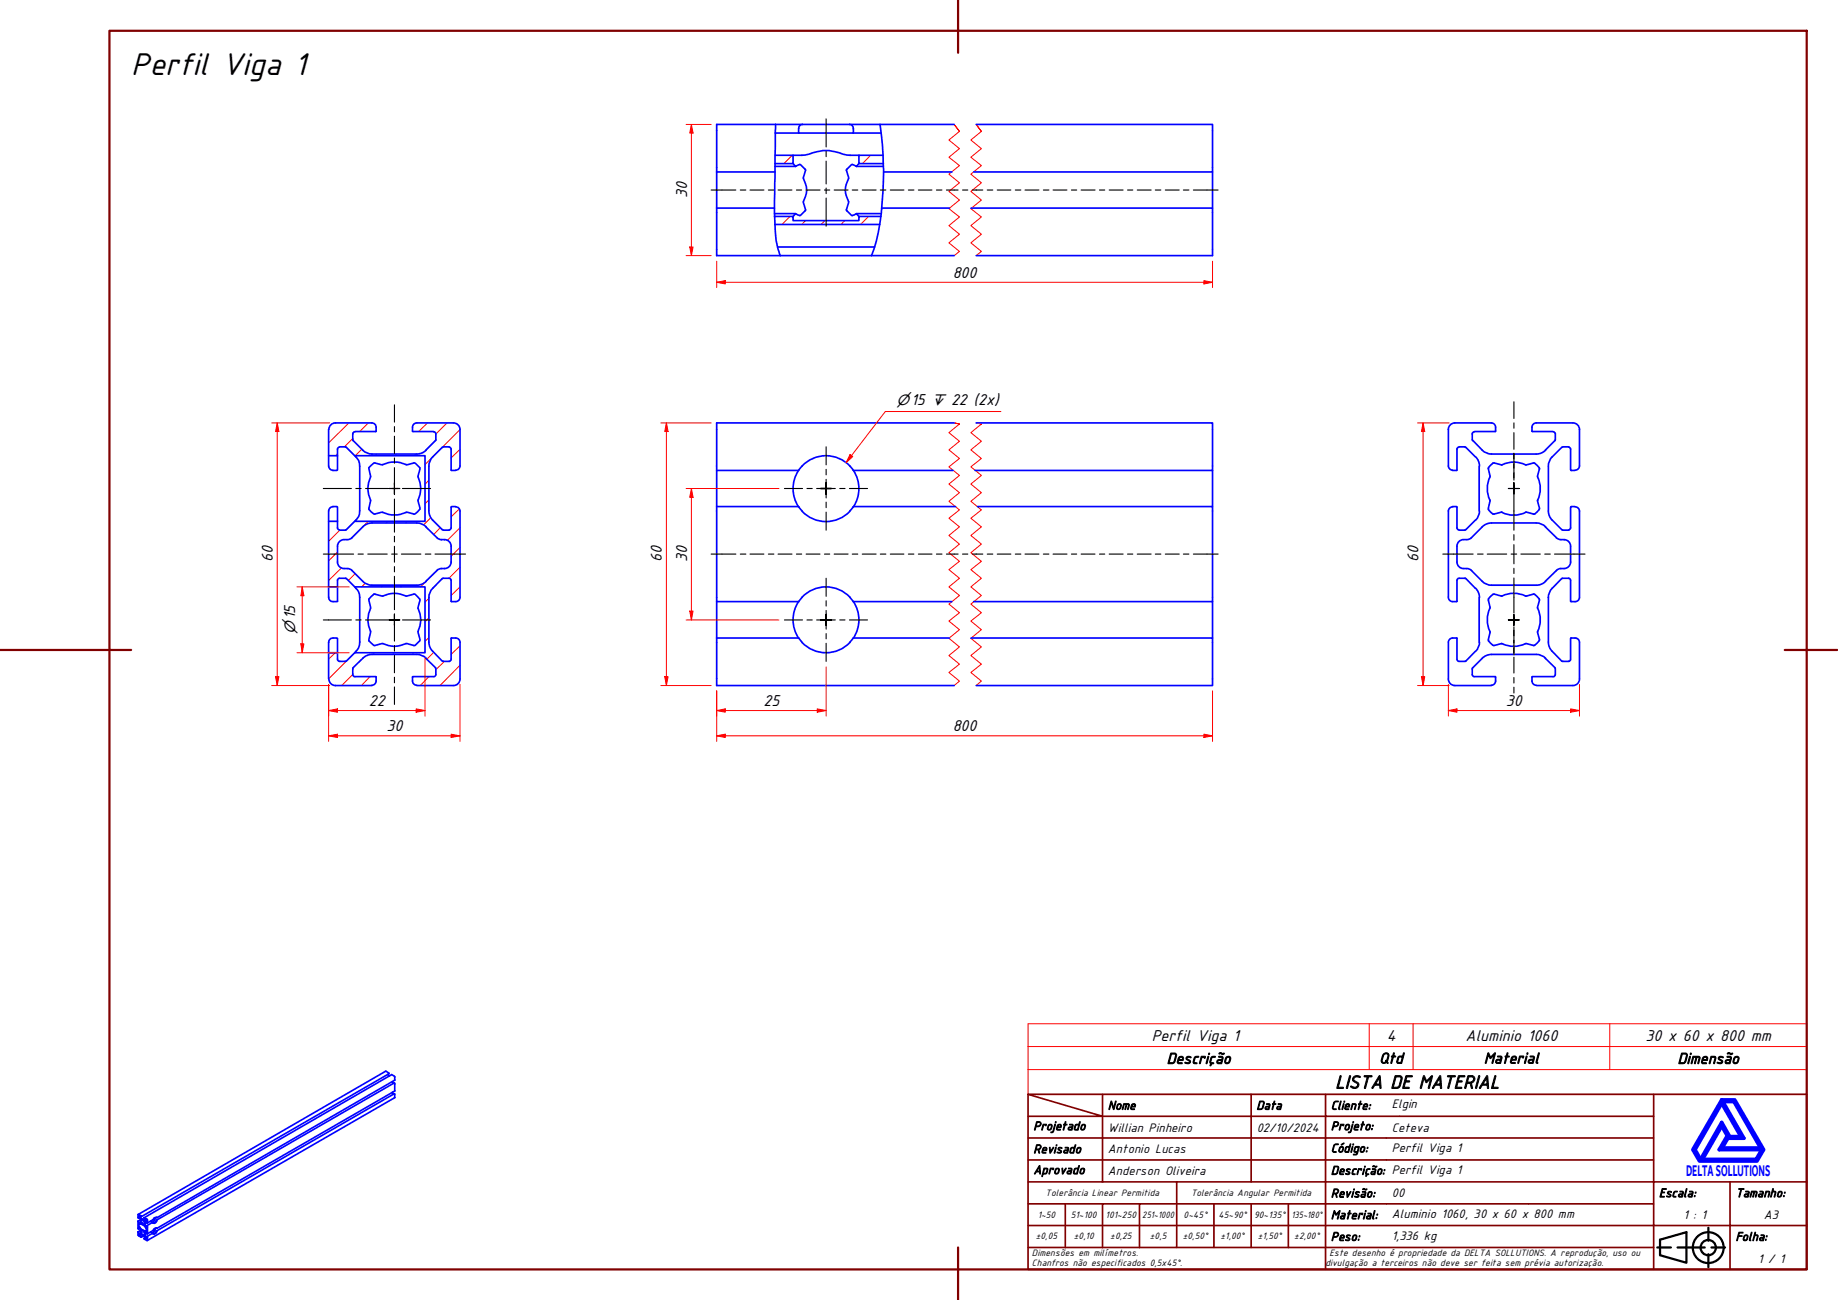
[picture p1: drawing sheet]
<svg xmlns="http://www.w3.org/2000/svg" width="420mm" height="297mm" viewBox="0 0 420 297" stroke-linecap="round" stroke-linejoin="round" font-family="sans-serif">
<!-- layer: Hatch (ABNT) -->
<g fill="none" stroke="#f00" stroke-width=".23">
<path d="M181.1 35.5l-1.9 1.9M199 35.5l-1.8 1.9M201.9 37.1l-.2 .3M180.6 49.5l-1.8 1.8M184.1 50.4l-.8 .9M188.6 50.4l-.9 .9M193.1 50.4l-.9 .9M198.6 49.5l-1.9 1.8M79.8 96.6l-4.7 4.6M84.2 96.6l-2 2M97.7 96.6l-2 2M102.2 96.6l-2.6 2.6"/>
<path d="M105.2 98.2l-8 8M75.2 119.1l-.1 .1M77.2 103.7l-.5 .4M80.6 100.2l-1.9 1.9M82.7 102.6l-1.5 1.5M84.2 119.1l-3.8 3.8M86.1 103.7l-.4 .4M88.6 119.1l-.3 .4M90.6 103.7l-.4 .4M93.2 119.1l-.4 .4M95.1 103.7l-.4 .4M98 114.2l-.8 .9"/>
<path d="M98 109.7l-.8 1M98.5 118.3l-1.7 1.6M105 116.3l-1.9 1.8M105.2 102.7l-2.1 1.9M77.2 126.2l-2.1 1.9M77.7 121.1l-2.6 2.6M78 129.8l-2.9 2.8M81.2 131.1l-1.6 1.5M83.5 133.3l-.8 .8M87.6 133.7l-.5 .4M92 133.7l-.4 .4M98 136.7l-.8 .9"/>
<path d="M99.9 130.3l-3.8 3.8M100.6 120.6l-1.5 1.6M105.2 134.1l-2.1 2M105.2 129.6l-2.6 2.5M105.2 125.1l-2.1 2M105.2 120.6l-3 2.9M76.6 149.1l-1.5 1.5M80.6 154.1l-2.5 2.5M81.1 149.1l-6 6M84.6 154.6l-2 2M85.6 149.1l-.4 .4M90.1 149.1l-.4 .4"/>
<path d="M94.6 149.1l-.4 .4M98 154.6l-1.9 2M98 145.7l-.8 .8M98 141.1l-.8 1M99.1 149.1l-1.5 1.5M101.6 151.1l-2 1.9M105.2 152l-4.6 4.6M105.2 147.6l-2.1 1.9"/>
</g>
<!-- layer: Linha Corte (ABNT) -->
<path d="M219.3 30l-1.2-1.6 1.2 1.6-2.4 2 2.4 2-2.4 1.9 2.4 1.9-2.4 2 2.4 2-2.4 1.9 2.4 2-2.4 2 2.4 1.9-2.4 1.9 2.4 2-2.4 2 2.4 2-1.2 .9M224.3 30l-1.2-1.6 1.2 1.6-2.4 2 2.4 2-2.4 1.9 2.4 1.9-2.4 2 2.4 2-2.4 1.9 2.4 2-2.4 2 2.4 1.9-2.4 1.9 2.4 2-2.4 2 2.4 2-1.2 .9M219.3 96.9l-1.2-.3 1.2 .3-2.4 2 2.4 1.9-2.4 2 2.4 2-2.4 1.9 2.4 1.9-2.4 2 2.4 2-2.4 1.9 2.4 2-2.4 1.9 2.4 2-2.4 2 2.4 1.9-2.4 2 2.4 2-2.4 1.9 2.4 1.9-2.4 2 2.4 2-2.4 1.9 2.4 2-2.4 1.9 2.4 2-2.4 1.9 2.4 2-2.4 2 2.4 2-2.4 1.9 2.4 1.9-1.2 1M224.3 96.9l-1.2-.3 1.2 .3-2.4 2 2.4 1.9-2.4 2 2.4 2-2.4 1.9 2.4 1.9-2.4 2 2.4 2-2.4 1.9 2.4 2-2.4 1.9 2.4 2-2.4 2 2.4 1.9-2.4 2 2.4 2-2.4 1.9 2.4 1.9-2.4 2 2.4 2-2.4 1.9 2.4 2-2.4 1.9 2.4 2-2.4 1.9 2.4 2-2.4 2 2.4 2-2.4 1.9 2.4 1.9-1.2 1" fill="none" stroke="#f00" stroke-width=".23"/>
<!-- layer: Visible (ABNT) -->
<g fill="none" stroke="#00f" stroke-width=".38">
<path d="M163.8 39.3h13.4M177.2 38h4.7M177.2 35.5h4.1v1.9h-4.1M177.2 30.4h5.4M177.3 28.4l-.3 19.8a33.9 33.9 0 0 0 1.1 9.3l.3 .9M181.3 35.5a11.3 11.3 0 0 0 5.5-.8 12.6 12.6 0 0 1 6.7 .7l2.8 .1M181.3 37.4l.6 .6M181.9 38l.9-.4h.2l1.1 1.2-.5 1.8a5.7 5.7 0 0 1 0 5.7l.5 1.8-1.1 1.1-.2 .1-.9-.5M183.4 28.4a.88 .88 0 0 0-.8 1v1h12.4a1.78 1.78 0 0 0-.4-1.9l-.4-.1M195 30.4h6.4M195.8 38l-1-.4-1.3 1.2 .5 1.8a5.7 5.7 0 0 0 0 5.7l-.5 1.8 1.1 1.1 .2 .1 1-.5M195.8 38h6.1"/>
<path d="M196.3 37.4l-.5 .6M201.2 28.4v.2a70.8 70.8 0 0 1 .8 10.4v.3a65.6 65.6 0 0 1-2.2 17.6l-.6 1.5M201.9 35.5h-5.6v1.9h5.6M202 39.3h15.6M218.1 28.4h-54.3v30h54.3M223.1 28.4h54.1v10.9h-54.6M277.2 39.3v8.2M163.8 47.5h13.2M177 49.5h4.3v.9h15v-.9h5.1M177 48.8h4.9M177.1 51.3h24M177.7 56.4h22.3"/>
<path d="M181.9 48.8l-.6 .7M195.8 48.8l.5 .7M195.8 48.8h5.6M201.5 47.5h15.5M222 47.5h55.2v10.9h-54.1M75.1 98.1v6h2.1v-1.5M76.6 96.6h8.4M76.7 96.6a1.49 1.49 0 0 0-1.5 1.5M80.6 99.1l.1 1.6M81.1 98.7l-.4 .2-.1 .2M85 96.6a.98 .98 0 0 1 1 1M86 97.6l-.1 1h-4.7"/>
<path d="M94.3 97.6l.1 1h4.7M95.3 96.6a.98 .98 0 0 0-1 1M95.3 96.6h8.3M99.2 98.7l.4 .2v.2M99.6 99.1l-.1 1.6M103.7 96.6a1.49 1.49 0 0 1 1.5 1.5M105.2 98.1v8.3a.98 .98 0 0 1-1 1M218.1 96.6h-54.3v60h54.3M223.1 96.6h54.1v10.9h-54.3M331.1 98.1v8.3a.98 .98 0 0 0 1 1M332.5 96.6h8.4M332.6 96.6a1.49 1.49 0 0 0-1.5 1.5"/>
<path d="M336.5 99.1l.1 1.6M337 98.7l-.4 .2-.1 .2M340.9 96.6a.98 .98 0 0 1 1 1M341.9 97.6l-.1 1h-4.7M350.2 97.6l.1 1h4.7M351.2 96.6a.98 .98 0 0 0-1 1M351.2 96.6h8.3M355.1 98.7l.4 .2v.2M355.5 99.1v1.6M359.6 96.6a1.49 1.49 0 0 1 1.5 1.5M361.1 98.1v8.3a.98 .98 0 0 1-1 1M75.1 104.1v2.4a1.08 1.08 0 0 0 1 1l1.1-.1v-3.3"/>
<path d="M75.1 119.1v-2.3a1.08 1.08 0 0 1 1-1.1l1.1 .2v3.2M77.6 102.2l-.4 .2v.2M77.7 102.1h1.3M79 102.2h.2M79.2 102.2l1.9 1.9h16.1v15h-16.1l-1.9 1.9M80.7 100.6l2.6 2.6 1.3 .5h10.7l1.3-.3 .8-.5M81.1 104.1l.2 .3a2.59 2.59 0 0 1 .9 2.1v10.2a2.78 2.78 0 0 1-1.1 2.4M84.3 106.9l1.2-1.1a2.96 2.96 0 0 0 3.3-.1l.7-.1a6.4 6.4 0 0 1 3.5 .6l1.8-.4 1.1 1.1-.3 1.9a6.7 6.7 0 0 1 0 5.7l.3 1.9-1.1 1.1a3.1 3.1 0 0 0-3.3 0l-.6 .2a6.4 6.4 0 0 1-3.6-.7l-1.6 .5a1.62 1.62 0 0 1-1.4-1.4l.4-1.6a6.7 6.7 0 0 1 0-5.7zM98 116.7l.2 1 .4 .8 2.5 2.5M99.6 100.6l-2.3 2.3M101.3 102.2l-2.7 2.5-.5 1.3-.1 10.7M101.3 102.1h1.4"/>
<path d="M102.6 102.2l.5 .2v.2M103.1 102.6l.1 4.9M103.2 115.8l-.1 4.8M103.3 115.7h.8M103.3 107.5h.8M104.2 115.8a.98 .98 0 0 1 1 1M105.2 116.8v19.7a.98 .98 0 0 1-1 1M163.8 115.7h18.8l.8 1.1M182.5 107.5a7.5 7.5 0 0 0 0 8.3M183.3 116.8a7.5 7.5 0 0 0 11 0M183.4 106.5l-.8 1h-18.8M194.2 106.5l.9 1h22.8"/>
<path d="M194.3 106.5a7.5 7.5 0 0 0-11 0M195.1 107.5a7.5 7.5 0 0 1 0 8.3M218.4 115.7h-23.3l-.9 1.1M223.5 115.7h53.7v21.8h-54.6M277.2 107.5v8.2M331.1 116.8v19.7a.98 .98 0 0 0 1 1M332 115.7h.9M332.1 115.8a.98 .98 0 0 0-1 1M333 115.8l.1 4.8M333.1 102.6v4.8l-1.1 .1M333.5 102.2l-.4 .2v.2M333.6 102.1h1.3"/>
<path d="M334.9 102.2l2.3 2.2M336.7 100.6l2.5 2.6 1.3 .5h10.7l1.4-.3 .7-.5M337.2 118.9l-2.1 2.1M337.3 104.4l.8 1.2 .1 .9M338.1 106.5v10.2M338.2 116.7l-.1 1-.8 1.2M340.2 116.4l1.1 1.1M340.2 107.1l.4 1.7a6.6 6.6 0 0 0 0 5.5M340.2 116.1l.1 .3M340.3 106.9l-.1 .3M340.6 114.3l-.4 1.8M341.3 117.4l.2 .1"/>
<path d="M341.5 105.8h-.2l-1.1 1.1M341.6 105.8l1.6 .4M343.2 117h.2M343.2 117l-1.6 .5M343.4 106.2h-.2M343.4 117.1a6.1 6.1 0 0 0 5.3 0M343.4 106.2a6.6 6.6 0 0 1 5.5 0M348.9 117h-.2M348.9 117l1.7 .5M350.5 105.8h.3M350.6 105.8l-1.7 .4M350.8 117.4l-.3 .1"/>
<path d="M350.8 105.8l1.1 1.1M351.5 109a6.1 6.1 0 0 1 0 5.3M351.5 114.3l.4 2-1.1 1.2M351.9 106.9v.3M351.9 107.1l-.4 1.9M353.9 116.7l.2 1 .4 .8 2.5 2.5M355.5 100.6l-2.2 2.3M357.2 102.2l-2.7 2.5-.5 1.3-.1 10.7M357.3 102.1h1.3M358.6 102.2l.4 .2v.2M359 102.6v4.8M359 115.9v4.7"/>
<path d="M359.1 107.4l.9 .1M359.2 115.7h.8M359.2 115.8l-.1 .1M360.1 115.8a.98 .98 0 0 1 1 1M361.1 116.8v19.7a.98 .98 0 0 1-1 1M75.1 134.1v2.3a.98 .98 0 0 0 1 1.1l1.1-.1v-3.3M77.2 120.6l.2 .4 .2 .1M77.2 128.4a1.49 1.49 0 0 0 1.4 1.5M77.2 132.6v1.5h-2.1M77.2 120.6v-1.5h-2.1v15M77.6 132.1l-.4 .3v.2M77.7 132.1l1.5 .1"/>
<path d="M77.7 121.1h1.3M78.6 123.3a1.49 1.49 0 0 0-1.4 1.5v3.6M78.7 129.9h1l.5 .3 3.1 2.9 1.3 .6h10.7l1.3-.3 .8-.6M79.2 121l-.2 .1M79.2 132.2l1.9 1.9h16.1v15h-16.1l-1.9 2M81.1 134.1l.2 .3a2.57 2.57 0 0 1 .9 2.1v10.2a2.99 2.99 0 0 1-1.1 2.4M84.8 136.3l.7-.6a3.1 3.1 0 0 0 3.3 0 6.8 6.8 0 0 1 4.2 .5l1.8-.5 .6 .6 .6 .8-.4 1.6a6.9 6.9 0 0 1 0 5.8l.4 1.6-.1 .3-1.1 1.1a3.3 3.3 0 0 0-3.3 0 6.7 6.7 0 0 1-4.2-.4l-1.8 .4-.7-.6-.5-.5 .4-1.9a6.9 6.9 0 0 1 0-5.8l-.4-1.8zM97.3 120.4l2.8 2.7 .5 .2h1.1M97.4 120.4l-1.2-.8-1-.1h-10.6l-1.3 .6-3.1 3-.5 .2h-1M101.1 121l.2 .1M101.3 121.1h1.4M101.6 123.3a1.49 1.49 0 0 1 1.5 1.5v3.6"/>
<path d="M101.7 129.9h-1.1l-.5 .3-2.8 2.6M102.6 132.1l.5 .3v.2M102.7 132.1l-1.6 .1-2.5 2.6-.4 .8-.2 .9v10.2M103.1 128.4a1.49 1.49 0 0 1-1.5 1.5M103.1 120.6l-.2 .4-.3 .1M103.1 132.6l.1 4.9M103.3 137.5h.8M182.5 137.5a7.5 7.5 0 0 0 0 8.3M183.4 136.4l-.8 1.1h-18.8M194.2 136.4l.9 1.1h22.5M194.3 136.5a7.5 7.5 0 0 0-11 0M195.1 137.5a7.5 7.5 0 0 1 0 8.3"/>
<path d="M277.2 137.5v8.3M333.1 120.6v.2l.4 .3M333.1 128.4a1.49 1.49 0 0 0 1.4 1.5M333.1 132.6v4.8l-1.1 .1M333.5 132.1l-.4 .3v.2M333.6 132.1l1.4 .1 2.2 2.2M333.6 121.1h1.3M334.5 123.3a1.49 1.49 0 0 0-1.4 1.5v3.6M334.6 129.9h1l.5 .3 3.1 2.9 1.3 .6h10.7l1.4-.3 .7-.6M335.1 121l-.2 .1M337.3 134.4l.8 1.2 .1 .9M338.1 136.5v10.2"/>
<path d="M340.2 137.1l.4 1.9M340.3 136.9l-.1 .2M340.6 139a6.6 6.6 0 0 0 0 5.5M341.5 135.8h-.2l-1.1 1M341.6 135.7l1.6 .5M343.4 136.2h-.2M343.4 136.2a6.6 6.6 0 0 1 5.5 0M350.5 135.8h.3M350.6 135.7l-1.7 .5M350.8 135.8l.8 .8 .3 .5M351.5 139a6.1 6.1 0 0 1 0 5.3M351.9 137.1l-.4 1.9"/>
<path d="M353.3 120.4l2.7 2.7 .8 .2M353.3 120.4l-1.2-.8-.9-.1h-10.7l-1.3 .6-3.1 3-.5 .2h-1M356.8 123.3h.8M356.8 129.9h.8M356.8 129.9l-.8 .3-2.7 2.6M357 121l.2 .1M357.3 121.1h1.3M357.5 123.3a1.49 1.49 0 0 1 1.5 1.5v3.6M358.6 132.1l.2 .1 .2 .4M358.6 132.1l-1.6 .1-2.5 2.6-.4 .8-.2 .9v10.2M359 132.6v4.8M359 128.4a1.49 1.49 0 0 1-1.5 1.5"/>
<path d="M359 120.6l-.2 .4-.2 .1M359.1 137.4l.9 .1M75.1 149.1v-2.3a.98 .98 0 0 1 1-1h1.1v3.3M75.2 155.1a1.49 1.49 0 0 0 1.5 1.5M76.6 156.6h8.4M77.2 150.6v.3l.4 .2M77.2 150.6v-1.5h-2.1v6M79.2 151l-1.5 .1M80.6 154.1l.1 .3 .4 .2M80.7 152.6l-.1 1.5M81.2 154.6l4.8 .1M86 154.7v.9a.98 .98 0 0 1-1 1"/>
<path d="M94.3 154.7v.9a.98 .98 0 0 0 1 1M95.3 156.6h8.3M97.3 150.4l2.3 2.3v1.4M97.4 150.4l-1.2-.7-1-.2-10.6 .1-1.3 .5-2.6 2.5M98 146.7l.2 .9 .4 .9 2.5 2.5 1.6 .1M99.1 154.6l-4.8 .1M99.6 154.1l-.2 .4-.2 .1M103.1 150.6l-.2 .5h-.3M103.1 145.8v4.8M103.2 145.8l-.1 .1M103.3 145.8h.8M104.2 145.8a.98 .98 0 0 1 1 1"/>
<path d="M105.2 155.1a1.49 1.49 0 0 1-1.5 1.5M105.2 146.8v8.3M163.8 145.8h18.8l.8 1M183.3 146.8a7.5 7.5 0 0 0 11 0M217 145.8h-21.9l-.9 1M222 145.8h55.2v10.8h-54.1M331.1 155.1a1.49 1.49 0 0 0 1.5 1.5M331.1 146.8v8.3M332 145.8l1.1 .1M332.1 145.8a.98 .98 0 0 0-1 1M332.5 156.6h8.4M333.1 150.6v.3l.4 .2"/>
<path d="M333.1 145.8v4.8M336.5 154.1l.3 .4 .2 .1M336.6 152.6l-.1 1.5M337.1 154.6l4.8 .1M337.2 148.8l-2.2 2.3h-1.4M338.2 146.7l-.1 .9-.8 1.2M340.2 146.4l.8 .8 .5 .3M340.2 146.1l.1 .3M340.6 144.5l-.4 1.6M341.9 154.7v.9a.98 .98 0 0 1-1 1M343.2 147.1h.2M343.2 147.1l-1.6 .4"/>
<path d="M343.4 147.1a6.1 6.1 0 0 0 5.3 0M348.9 147.1h-.2M348.9 147.1l1.7 .4M350.2 154.7v.9a.98 .98 0 0 0 1 1M350.8 147.4l-.3 .1M351.2 156.6h8.3M351.5 144.5l.4 1.6M351.5 144.3v.2M351.9 146.4l-1.1 1M351.9 146.1v.3M353.3 150.4l2.2 2.3v1.4M353.3 150.4l-1.2-.7-.9-.2-10.7 .1-1.3 .5-2.5 2.5"/>
<path d="M353.9 146.7l.2 .9 .4 .9 2.5 2.5 1.6 .1M355 154.6l-4.8 .1M355.5 154.1l-.2 .4-.2 .1M359 145.8v4.8M359 150.6v.3l-.4 .2M360 145.8l-.9 .1M360.1 145.8a.98 .98 0 0 1 1 1M361.1 146.8v8.3M361.1 155.1a1.49 1.49 0 0 1-1.5 1.5M34.9 279.3a.53 .53 0 0 0 .6 .1 .53 .53 0 0 0 .3-.6l-.3 .5-.5 .1M35.2 278.4v.2l-.1 .1M35.8 278.2h.1h-.5l-.4 .5"/>
</g>
<circle cx="35.1" cy="278.7" r=".19" fill="#00f"/>
<path d="M35.3 278.3l-.1 .1M35.5 278.2a.77 .77 0 0 1-.2 .8 .77 .77 0 0 1-.8 .1v-.1M34.9 281.8a.53 .53 0 0 0 .6 .1 .53 .53 0 0 0 .3-.6l-.4 .5-.4 .1M35.3 280.8l-.1 .2M35.5 280.7l-.3 .8-.6 .2-.1-.2" fill="none" stroke="#00f" stroke-width=".38"/>
<circle cx="35.2" cy="281" r=".19" fill="#00f"/>
<path d="M32.3 278.6h-.1l.1 .7M35.1 281.1l-.1 .1M35.2 281l-.1 .1M35.8 280.6l.1 .1a.56 .56 0 0 0-.8 .4" fill="none" stroke="#00f" stroke-width=".38"/>
<g fill="#00f">
<circle cx="32.3" cy="279.3" r=".19"/>
<circle cx="32.3" cy="278.6" r=".19"/>
</g>
<path d="M32.3 279.3l-.1 .1M32.3 278.6l.1 .1" fill="none" stroke="#00f" stroke-width=".38"/>
<g fill="#00f">
<circle cx="32.2" cy="279.4" r=".19"/>
<circle cx="32.4" cy="278.7" r=".19"/>
</g>
<path d="M32.2 279.4l.1 .1M32.4 278.7l.4 .2" fill="none" stroke="#00f" stroke-width=".38"/>
<circle cx="32.3" cy="279.5" r=".19" fill="#00f"/>
<path d="M32.3 279.5l.1 .1M32.8 278.9h.2" fill="none" stroke="#00f" stroke-width=".38"/>
<g fill="#00f">
<circle cx="32.4" cy="279.6" r=".19"/>
<circle cx="33" cy="278.9" r=".19"/>
</g>
<path d="M32.4 279.6l.6 .3M33 278.9v.4" fill="none" stroke="#00f" stroke-width=".38"/>
<g fill="#00f">
<circle cx="33" cy="279.9" r=".19"/>
<circle cx="33" cy="279.3" r=".19"/>
</g>
<path d="M89.7 247.1l.1 .4M90.1 247.4l.1 .2M90.2 246.1v.7M33 279.3v.6M33.4 278.9l-.1 .1M33.7 278.8v.6M32.3 281.7l-.1 .2 .6 .3M33.5 280.1v.4" fill="none" stroke="#00f" stroke-width=".38"/>
<g fill="#00f">
<circle cx="32.8" cy="282.2" r=".19"/>
<circle cx="32.3" cy="281.7" r=".19"/>
</g>
<path d="M32.3 281.2v.5M32.8 282.2l.2 .2" fill="none" stroke="#00f" stroke-width=".38"/>
<g fill="#00f">
<circle cx="33" cy="282.4" r=".19"/>
<circle cx="32.3" cy="281.2" r=".19"/>
</g>
<path d="M32.2 281.1l.1 .1M33 282.3v.1" fill="none" stroke="#00f" stroke-width=".38"/>
<circle cx="33" cy="282.3" r=".19" fill="#00f"/>
<path d="M32.3 281l-.1 .1M33 282.1v.2" fill="none" stroke="#00f" stroke-width=".38"/>
<g fill="#00f">
<circle cx="33" cy="282.1" r=".19"/>
<circle cx="32.3" cy="281" r=".19"/>
</g>
<path d="M32.3 281l.1 .1M33 281.7v.4" fill="none" stroke="#00f" stroke-width=".38"/>
<circle cx="33" cy="281.7" r=".19" fill="#00f"/>
<path d="M32.4 281.1l.4 .3M33 281.5v.2" fill="none" stroke="#00f" stroke-width=".38"/>
<g fill="#00f">
<circle cx="33" cy="281.5" r=".19"/>
<circle cx="32.8" cy="281.4" r=".19"/>
</g>
<path d="M32.8 281.4l.2 .1" fill="none" stroke="#00f" stroke-width=".38"/>
<circle cx="33" cy="281.4" r=".19" fill="#00f"/>
<path d="M89.7 249.5l.1 .5M90.1 249.9l.1 .1M90.2 249.2v.1M33.4 281.4l-.1 .1M33.5 282.6v.3" fill="none" stroke="#00f" stroke-width=".38"/>
<circle cx="33.5" cy="282.6" r=".19" fill="#00f"/>
<path d="M33.3 281.5l-.1 1.1 .3 .3M33.5 280.1l.2 .2v1.6l-.3-.5" fill="none" stroke="#00f" stroke-width=".38"/>
<circle cx="33.5" cy="280.5" r=".19" fill="#00f"/>
<path d="M89.5 245.5l.7 .6M89.8 250h.1M89.8 247.5l.1 .1M90.2 247.6v1.6M33.3 279l-.1 1.1 .3 .4M33.4 278.9l.1 .5h.2M33.7 278.8l-.7-.6-.1 .2 .4 .2-.2 .2-.9-.4-.3-.6 .4 .2v-.1l-.7-.4v.7l.1 .2v-.5l.4 .5v1l-.3 .2-.2-.6v1.7l.1 .1v-.4l.4 .4v1.1h-.4l-.1-.5v.8l.7 .5-.4-.3v-.2l.4-.1 .8 .6 .2 .4-.4-.2 .1 .2 .7 .3v-.6l-.2-.2M33.5 281l-.5 .3-.7-.5-.6-.7v-.3l.5-.2 .8 .5 .5 .6v.5h-.2" fill="none" stroke="#00f" stroke-width=".38"/>
<circle cx="89.5" cy="245.5" r=".19" fill="#00f"/>
<g fill="none" stroke="#00f" stroke-width=".38">
<path d="M88.6 245.5l.4 .4M89.5 245.5l-56.5 32.7M90.1 247.4l-54.3 31.4M90.1 249.9l-54.3 31.4M90.2 250v.8l-56.5 32.6M90.2 246.8l-54.3 31.4M90.2 249.3l-54.3 31.4M31.6 277.5l56.5-32.7 .8 .4v.1l-56.6 32.7M31.9 278.2l-.2 .2M32.1 278.8l-.5 .2M34.9 279.3l-1.4 .8M35 278.7l-1.3 .7"/>
<path d="M31.9 280.7l-.2 .1M32.1 281.2l-.5 .3M32.8 282.4l-.5 .3M33.2 282.8l-.2 .1M34.9 281.8l-1.4 .8M35 281.2l-1.3 .7"/>
</g>
<path d="M235 239.1h178v-5.2h-178v10.5M313 233.9v10.5M323 233.9v10.5M368 233.9v10.5M413 239.1v5.3h-178M235 244.4v5.6h178v-5.6" fill="none" stroke="#f00" stroke-width=".23"/>
<!-- layer: Borda A3/A4 (ABNT) -->
<path d="M25 7h388v283.1h-388zM219 0v12.1M0 148.5h30M408 148.5h12M219 285v12" fill="none" stroke="#800000" stroke-width=".51"/>
<path d="M393.6 257.3l1.2 2.2-1.8 3.2h9.7l-1.3 2.2h-12.2zM393.6 252.1l4.4 7.6h-2.6l-1.8-3.2-4.9 8.4-1.2-2.2zM393.6 251.3h3l6.6 11.4-1.6 2.6h-13.1l-1.5-2.6zM393.8 251.7h2.6l6.1 10.6h-8.8l1.3-2.2h3.7zM395 259.7h.2l-.1 .2z" fill="none" stroke="#00f" stroke-width=".83"/>
<!-- layer: 0 -->
<path d="M388.5 265.3h13.1" fill="none" stroke="#000" stroke-width=".23"/>
<g fill="none" stroke="#800000" stroke-width=".38">
<path d="M235 250l17 5.1h-17M235 250h178v40.1h-178zM252 255.1h34v4.9h17M252 255.1v15M252 250v5.1M286 250v5.1h17v4.9M303 250v5.1h75M378 250v20.1h-143M235 260h51v10.1M235 275.1h17M243.5 275.1v9.9M260.5 275.1h-8.5v9.9"/>
<path d="M269 270.1v14.9h-8.5M277.5 275.1v9.9h-8.5M286 275.1v9.9h8.5M294.5 275.1v9.9M303 275.1h-42.5v9.9M303 260v5h-68M303 275.1v9.9h75M303 260h75M303 275.1h75M378 265h-75v10.1M395.5 270.1v9.9h17.5M413 270.1h-35v9.9h17.5v10.1"/>
<path d="M235 285h25.5M235 280h143v10.1M277.5 285h8.5M294.5 285h8.5v5.1"/>
</g>
<g fill="none" stroke="#000" stroke-width=".51">
<path d="M378.8 285h3.2M379.5 283.3l6-1.8v7l-6-1.7zM383.5 285h6.2M390.5 280.5v3M390.5 286.6v2.9M391.2 285h3.1"/>
<circle cx="390.5" cy="285.1" r="3.5"/>
<circle cx="390.5" cy="285.1" r="1.75"/>
</g>
<!-- layer: Marca de centro (ISO) -->
<g fill="none" stroke="#000" stroke-width=".25">
<path d="M88.9 111.6h1.3h-1.3M90.2 110.3v1.3v-1.3M90.2 112.9v-1.3v1.3M91.4 111.6h-1.2h1.2M179.3 111.6h4.2M184.5 111.6h1.2M186.7 111.6h2.1h-1.2M187.6 111.6h1.2h-1.2M188.8 109.5v2.1v-1.3M188.8 112.9v-1.3v1.3M188.8 110.3v1.3v-1.3M188.8 112.9v-1.3v2.2"/>
<path d="M188.8 102.1v4.1M188.8 107.2v1.3M188.8 114.7v1.3M188.8 117v4.1M190.1 111.6h-1.3h1.3M190.1 111.6h-1.3h2.1M192 111.6h1.2M194.2 111.6h4.1M344.8 111.6h1.3h-1.3M346.1 110.2v1.4v-1.3M346.1 112.9v-1.3v1.3M346.1 103.6v3.4"/>
<path d="M346.1 108v1.2M347.3 111.6h-1.2h1.2M188.8 139.5v2.2v-1.3M188.8 132.1v4.2M188.8 137.3v1.2M88.9 141.7h1.3h-1.3M90.2 142.9v-1.2v1.2M90.2 140.4v1.3v-1.3M91.4 141.7h-1.2h1.2M179.3 141.7h4.2M184.5 141.7h1.2M186.7 141.7h2.1h-1.2"/>
<path d="M187.6 141.7h1.2h-1.2M188.8 140.4v1.3v-1.3M188.8 142.9v-1.2v2M188.8 142.9v-1.2v1.2M188.8 144.8v1.2M188.8 147v4.1M190.1 141.7h-1.3h1.3M190.1 141.7h-1.3h2.1M192 141.7h1.2M194.2 141.7h4.1M344.8 141.7h1.3h-1.3M346.1 140.4v1.3v-1.3"/>
<path d="M346.1 142.9v-1.2v1.4M346.1 144v1.3M346.1 146.3v3.4M347.3 141.7h-1.2h1.2"/>
</g>
<!-- layer: Linha de centro (ISO) -->
<g fill="none" stroke="#000" stroke-width=".25">
<path d="M188.8 27.2v6.4M188.8 34.6v1.2M188.8 36.8v5.2M162.6 43.4h5.6M169.2 43.4h1.3M171.4 43.4h3.2M175.6 43.4h1.3M177.9 43.4h3.1M182.1 43.4h1.2M184.3 43.4h3.2M188.5 43.4h1.2M188.8 43v1.2"/>
<path d="M188.8 45.3v6.4M190.7 43.4h3.2M194.8 43.4h1.3M197.1 43.4h3.2M201.2 43.4h1.3M203.5 43.4h3.1M207.6 43.4h1.3M209.9 43.4h3.1M214.1 43.4h1.2M216.3 43.4h2.7M220 43.4h1.2M222.2 43.4h2.5"/>
<path d="M225.7 43.4h1.2M228 43.4h3.1M232.1 43.4h1.3M234.3 43.4h3.2M238.5 43.4h1.3M240.7 43.4h3.2M244.9 43.4h1.2M247.1 43.4h3.2M251.3 43.4h1.2M253.6 43.4h3.1M257.7 43.4h1.3M260 43.4h3.1"/>
<path d="M264.1 43.4h1.3M266.4 43.4h3.2M270.5 43.4h1.3M272.8 43.4h5.6M90.2 92.5v3.9M90.2 97.5v1.2M90.2 99.7v3.9M346.1 91.8v3.8M346.1 96.6v1.2M346.1 98.9v3.8M73.9 111.6h6.4M81.3 111.6h1.2"/>
<path d="M83.6 111.6h5.1M89.7 111.6h1.3M90.2 104.6v1.2M90.2 106.9v3.9M90.2 111.7v1.3M90.2 114v7.6M92 111.6h6.4M346.1 103.7v1.2M346.1 105.9v3.8M346.1 110.7v1.3M346.1 113v8.1M73.9 126.6h6.9"/>
<path d="M81.9 126.6h1.2M84.1 126.6h4.4M89.5 126.6h1.3M90.2 122.5v1.3M90.2 124.8v3.6M90.2 129.5v1.2M90.2 131.7v7.6M91.8 126.6h4.4M97.2 126.6h1.3M99.4 126.6h7M162.6 126.6h5.6M169.2 126.6h1.3"/>
<path d="M171.4 126.6h3.2M175.6 126.6h1.3M177.9 126.6h3.1M182.1 126.6h1.2M184.3 126.6h3.2M188.5 126.6h1.2M190.7 126.6h3.2M194.8 126.6h1.3M197.1 126.6h3.2M201.2 126.6h1.3M203.5 126.6h3.1M207.6 126.6h1.3"/>
<path d="M209.9 126.6h3.1M214.1 126.6h1.2M216.3 126.6h2.7M220 126.6h1.2M222.2 126.6h2.5M225.7 126.6h1.2M228 126.6h3.1M232.1 126.6h1.3M234.3 126.6h3.2M238.5 126.6h1.3M240.7 126.6h3.2M244.9 126.6h1.2"/>
<path d="M247.1 126.6h3.2M251.3 126.6h1.2M253.6 126.6h3.1M257.7 126.6h1.3M260 126.6h3.1M264.1 126.6h1.3M266.4 126.6h3.2M270.5 126.6h1.3M272.8 126.6h5.6M329.8 126.6h6.9M337.8 126.6h1.2M340 126.6h4.4"/>
<path d="M345.4 126.6h1.3M346.1 122.2v1.2M346.1 124.4v4.4M346.1 129.8v1.2M346.1 132.1v8M347.7 126.6h4.4M353.1 126.6h1.3M355.3 126.6h7M73.9 141.7h6.4M81.3 141.7h1.2M83.6 141.7h5.1M89.7 141.7h1.3"/>
<path d="M90.2 140.3v1.2M90.2 142.5v4M90.2 147.5v1.3M90.2 149.8v3.9M90.2 154.7v1.3M90.2 157v4M92 141.7h6.4M346.1 141.1v1.3M346.1 143.3v3.6M346.1 147.9v1.3M346.1 150.2v3.6M346.1 154.8v1.3"/>
<path d="M346.1 157v1.4"/>
</g>
<path d="M275.2 168.1h2" fill="none" stroke="#f00" stroke-width=".23"/>
<path d="M275.2 167.8l2 .3-2 .4z" fill="#f00"/>
<path d="M163.8 168.1h2M275.2 167.8l2 .3-2 .4z" fill="none" stroke="#f00" stroke-width=".23"/>
<path d="M163.8 168.1l2-.3v.7z" fill="#f00"/>
<path d="M163.8 157.8v11.6M277.2 157.8v11.6M163.8 168.1l2-.3v.7zM163.8 162.4h2M165.8 168.1h109.4" fill="none" stroke="#f00" stroke-width=".23"/>
<path d="M163.8 162.4l2-.4v.7z" fill="#f00"/>
<path d="M163.8 162.4l2-.4v.7zM186.8 162.4h2" fill="none" stroke="#f00" stroke-width=".23"/>
<path d="M186.8 162l2 .4-2 .3z" fill="#f00"/>
<path d="M152.3 154.6v2M163.8 157.8v5.8M188.8 152.4v11.2M165.8 162.4h21M186.8 162l2 .4-2 .3z" fill="none" stroke="#f00" stroke-width=".23"/>
<path d="M152 154.6h.7l-.4 2z" fill="#f00"/>
<path d="M152.3 96.6v2M152 154.6h.7l-.4 2z" fill="none" stroke="#f00" stroke-width=".23"/>
<path d="M152.3 96.6l.4 2h-.7z" fill="#f00"/>
<path d="M151.1 96.6h11.5M152.3 96.6l.4 2h-.7zM152.3 98.6v56M158.1 139.6v2.1M151.1 156.6h11.5" fill="none" stroke="#f00" stroke-width=".23"/>
<path d="M157.7 139.6h.7l-.3 2.1z" fill="#f00"/>
<path d="M158.1 111.6v2.1M157.7 139.6h.7l-.3 2.1z" fill="none" stroke="#f00" stroke-width=".23"/>
<path d="M158.1 111.6l.3 2.1h-.7z" fill="#f00"/>
<path d="M156.8 111.6h21.3M158.1 111.6l.3 2.1h-.7zM158.1 113.7v25.9M156.8 141.7h21.3" fill="none" stroke="#f00" stroke-width=".23"/>
<path d="M194.6 104.1l-1.2 1.6" fill="none" stroke="#f00" stroke-width=".23"/>
<path d="M194.3 103.9l.6 .4-1.5 1.4z" fill="#f00"/>
<path d="M228.8 94h-26.4l-7.8 10.1M194.3 103.9l.6 .4-1.5 1.4z" fill="none" stroke="#f00" stroke-width=".23"/>
<path d="M63.4 154.6v2" fill="none" stroke="#f00" stroke-width=".23"/>
<path d="M63 154.6h.8l-.4 2z" fill="#f00"/>
<path d="M63.4 96.6v2M63 154.6h.8l-.4 2z" fill="none" stroke="#f00" stroke-width=".23"/>
<path d="M63.4 96.6l.4 2h-.8z" fill="#f00"/>
<path d="M62.1 96.6h13.3M63.4 96.6l.4 2h-.8zM63.4 98.6v56M62.1 156.6h13.3M75.1 168.1h2.1" fill="none" stroke="#f00" stroke-width=".23"/>
<path d="M75.1 168.1l2.1-.3v.7z" fill="#f00"/>
<path d="M75.1 168.1l2.1-.3v.7zM103.1 168.1h2.1" fill="none" stroke="#f00" stroke-width=".23"/>
<path d="M103.1 167.8l2.1 .3-2.1 .4z" fill="#f00"/>
<path d="M75.1 156.4v13M105.2 156.4v13M75.1 162.4h2.1M77.2 168.1h25.9M103.1 167.8l2.1 .3-2.1 .4z" fill="none" stroke="#f00" stroke-width=".23"/>
<path d="M75.1 162.4l2.1-.4v.7z" fill="#f00"/>
<path d="M75.1 162.4l2.1-.4v.7zM95.1 162.4h2.1" fill="none" stroke="#f00" stroke-width=".23"/>
<path d="M95.1 162l2.1 .4-2.1 .3z" fill="#f00"/>
<path d="M69.1 147.1v2M75.1 156.4v7.2M97.2 150.4v13.2M77.2 162.4h17.9M95.1 162l2.1 .4-2.1 .3z" fill="none" stroke="#f00" stroke-width=".23"/>
<path d="M68.8 147.1h.7l-.4 2z" fill="#f00"/>
<path d="M69.1 134.1v2M68.8 147.1h.7l-.4 2z" fill="none" stroke="#f00" stroke-width=".23"/>
<path d="M69.1 134.1l.4 2h-.7z" fill="#f00"/>
<path d="M158.1 56.4v2M67.9 134.1h11.9M69.1 134.1l.4 2h-.7zM69.1 136.1v11M67.9 149.1h11.9" fill="none" stroke="#f00" stroke-width=".23"/>
<path d="M157.7 56.4h.7l-.3 2z" fill="#f00"/>
<path d="M158.1 28.4v2M157.7 56.4h.7l-.3 2z" fill="none" stroke="#f00" stroke-width=".23"/>
<path d="M158.1 28.4l.3 2h-.7z" fill="#f00"/>
<path d="M156.8 28.4h5.8M158.1 28.4l.3 2h-.7zM158.1 30.4v26M156.8 58.4h5.8M163.8 64.5h2" fill="none" stroke="#f00" stroke-width=".23"/>
<path d="M163.8 64.5l2-.4v.8z" fill="#f00"/>
<path d="M163.8 64.5l2-.4v.8zM275.2 64.5h2" fill="none" stroke="#f00" stroke-width=".23"/>
<path d="M275.2 64.1l2 .4-2 .4z" fill="#f00"/>
<path d="M163.8 59.7v6M277.2 59.7v6M165.8 64.5h109.4M275.2 64.1l2 .4-2 .4zM331.1 162.4h2" fill="none" stroke="#f00" stroke-width=".23"/>
<path d="M331.1 162.4l2-.4v.7z" fill="#f00"/>
<path d="M331.1 162.4l2-.4v.7zM359 162.4h2.1" fill="none" stroke="#f00" stroke-width=".23"/>
<path d="M359 162l2.1 .4-2.1 .3z" fill="#f00"/>
<path d="M325.3 154.6v2M331.1 156.4v7.2M361.1 156.4v7.2M333.1 162.4h25.9M359 162l2.1 .4-2.1 .3z" fill="none" stroke="#f00" stroke-width=".23"/>
<path d="M324.9 154.6h.8l-.4 2z" fill="#f00"/>
<path d="M325.3 96.6v2M324.9 154.6h.8l-.4 2z" fill="none" stroke="#f00" stroke-width=".23"/>
<path d="M325.3 96.6l.4 2h-.8z" fill="#f00"/>
<path d="M324 96.6h7.3M325.3 96.6l.4 2h-.8zM325.3 98.6v56M324 156.6h7.3" fill="none" stroke="#f00" stroke-width=".23"/>
<text font-size="7.7" x="30" y="17.1">Perfil Viga 1</text>
<text font-size="4.6" x="305.2" y="248.7">LISTA DE MATERIAL</text>
<g font-size="3.9">
<text x="157.1" y="45.3" transform="rotate(-90 157.1 45.3)">30</text>
<text x="217.8" y="63.5">800</text>
<text x="62.4" y="128.4" transform="rotate(-90 62.4 128.4)">60</text>
<text x="151.3" y="128.4" transform="rotate(-90 151.3 128.4)">60</text>
<text x="157.1" y="128.4" transform="rotate(-90 157.1 128.4)">30</text>
<text x="324.3" y="128.4" transform="rotate(-90 324.3 128.4)">60</text>
<text x="84.3" y="161.4">22</text>
<text x="174.5" y="161.4">25</text>
<text x="344.2" y="161.4">30</text>
<text x="88.3" y="167.1">30</text>
<text x="217.8" y="167.1">800</text>
<text x="263.3" y="237.8">Perfil Viga 1</text>
<text x="317" y="237.8">4</text>
<text x="335" y="237.8">Aluminio 1060</text>
<text x="376.2" y="237.8">30 x 60 x 800 mm</text>
</g>
<g font-size="3.8">
<text x="266.7" y="243.1">Descrição</text>
<text x="315.3" y="243">Qtd</text>
<text x="339.2" y="243">Material</text>
<text x="383.5" y="243.1">Dimensão</text>
</g>
<text font-size="3.8" fill="#00f" x="385.4" y="268.8">DELTASOLLUTIONS</text>
<g font-size="3.4">
<text x="204.9" y="92.4">⌀15 ↧ 22 (2x)</text>
<text x="67.5" y="144.9" transform="rotate(-90 67.5 144.9)">⌀15</text>
</g>
<g font-size="3">
<text x="253.2" y="253.5">Nome</text>
<text x="287.2" y="253.5">Data</text>
<text x="304.2" y="253.5">Cliente:</text>
<text x="318.1" y="253.2">Elgin</text>
<text x="236.2" y="263.5">Revisado</text>
<text x="236.2" y="258.2">Projetado</text>
<text x="253.2" y="258.6">Willian Pinheiro</text>
<text x="253.2" y="263.5">Antonio Lucas</text>
<text x="287.3" y="258.6">02/10/2024</text>
<text x="304.2" y="263.3">Código:</text>
<text x="304.2" y="258.2">Projeto:</text>
<text x="318.1" y="263.3">Perfil Viga 1</text>
<text x="318.1" y="258.6">Ceteva</text>
<text x="236.2" y="268.3">Aprovado</text>
<text x="253.2" y="268.5">Anderson Oliveira</text>
<text x="304.2" y="268.4">Descrição: Perfil Viga 1</text>
<text x="304.2" y="273.6">Revisão:</text>
<text x="318.1" y="273.5">00</text>
<text x="379.2" y="273.5">Escala:</text>
<text x="396.7" y="273.5">Tamanho:</text>
<text x="304.2" y="278.6">Material:</text>
<text x="318.1" y="278.4">Aluminio 1060, 30 x 60 x 800 mm</text>
<text x="384.8" y="278.6">1 : 1</text>
<text x="403.2" y="278.6">A3</text>
<text x="304.2" y="283.5">Peso:</text>
<text x="318.1" y="283.3">1,336 kg</text>
<text x="396.7" y="283.5">Folha:</text>
<text x="401.9" y="288.5">1 / 1</text>
</g>
<g font-size="2.3">
<text x="239" y="273.4">Tolerância Linear Permitida</text>
<text x="272.3" y="273.2">Tolerância Angular Permitida</text>
<text x="237.2" y="278.3">1~50</text>
<text x="244.8" y="278.3">51~100</text>
<text x="252.7" y="278.3">101~250</text>
<text x="261.1" y="278.3">251~1000</text>
<text x="270.6" y="278.3">0~45°</text>
<text x="278.5" y="278.3">45~90°</text>
<text x="286.7" y="278.3">90~135°</text>
<text x="295.2" y="278.3">135~180°</text>
<text x="235.9" y="287.1">Dimensões em milímetros.</text>
<text x="236.8" y="283.1">±0,05</text>
<text x="245.5" y="283.1">±0,10</text>
<text x="253.8" y="283.1">±0,25</text>
<text x="262.8" y="283.1">±0,5</text>
<text x="270.4" y="283.1">±0,50°</text>
<text x="279" y="283.1">±1,00°</text>
<text x="287.5" y="283.1">±1,50°</text>
<text x="295.8" y="283.1">±2,00°</text>
<text x="303.9" y="287.1">Este desenho é propriedade da DELTA SOLLUTIONS. A reprodução, uso ou</text>
<text x="235.9" y="289.2">Chanfros não especificados 0,5x45°.</text>
<text x="303" y="289.2">divulgação a terceiros não deve ser feita sem prévia autorização.</text>
</g>
</svg>
